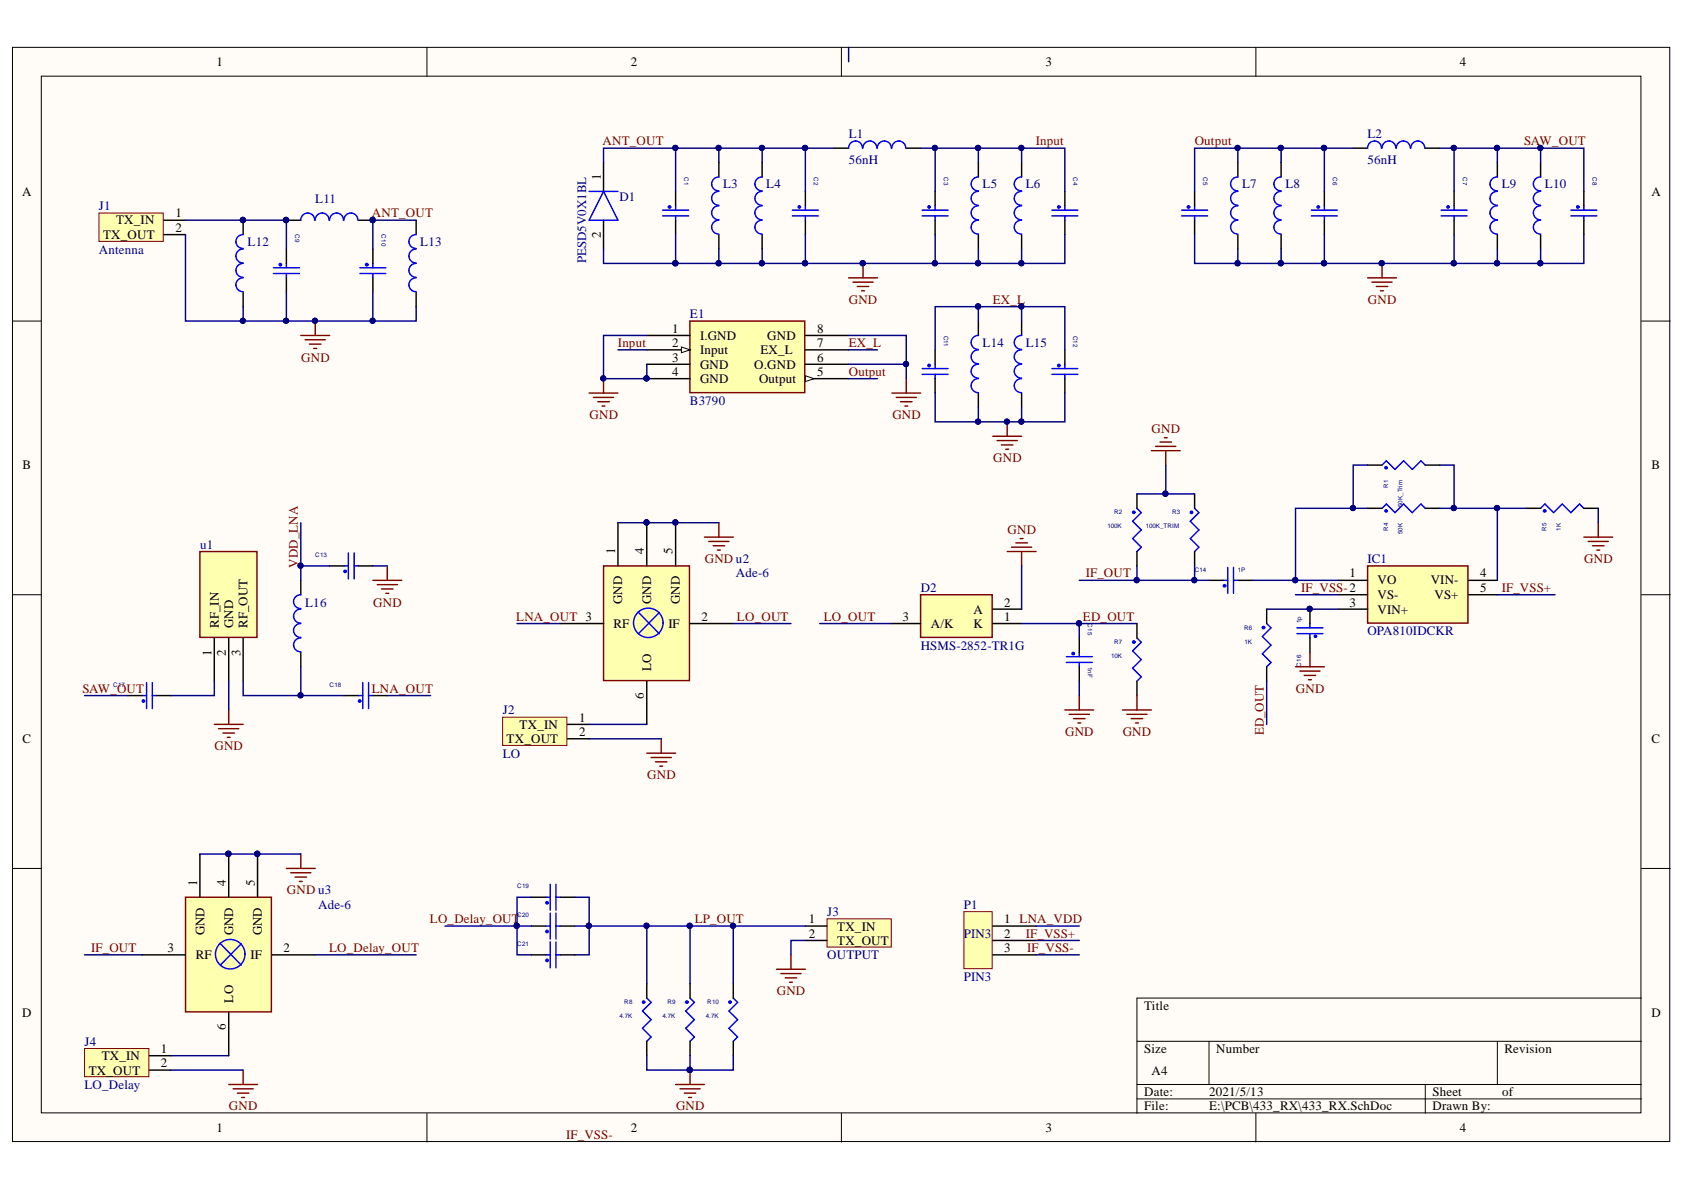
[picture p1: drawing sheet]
<svg xmlns="http://www.w3.org/2000/svg" width="297mm" height="210mm" viewBox="0 0 297 210" stroke-linecap="round" stroke-linejoin="round" font-family="sans-serif">
<g fill="#fffcf8" stroke="#000" stroke-width=".18">
<path d="M2.2 8.4h292.3v193h-292.3z"/>
<path d="M7.3 13.4h282.1v182.9h-282.1z"/>
</g>
<g fill="none" stroke="#000" stroke-width=".18">
<path d="M75.3 8.4v5M148.4 8.4v5M221.5 8.4v5M2.2 56.6h5.1M289.5 56.6h5.1M2.2 104.9h5.1M289.5 104.9h5.1M2.2 153.2h5.1M289.5 153.2h5.1M289.5 176h-89v20.4M75.3 196.4v5.1M148.4 196.4v5.1"/>
<path d="M200.5 183.7h89M200.5 191.3h89M200.5 193.8h89M213.3 183.7v7.6M221.5 196.4v5.1M251.4 191.3v5.1M264.1 183.7v7.6"/>
</g>
<path d="M17.5 37.6h11.3v5h-11.3z" fill="#ffffb0" stroke="#800000" stroke-width=".18"/>
<path d="M28.9 38.8h3.8M42.9 38.8v2.6M50.5 38.8h2.6M63.2 38.8h2.6M73.4 38.8v2.6M28.9 41.4h3.8M42.9 51.5v2.6M50.5 43.9v2.6M50.5 49v2.5M65.8 43.9v2.6M65.8 49v2.5M73.4 51.5v2.6" fill="none" stroke="#000" stroke-width=".25"/>
<g fill="#000080" stroke="#000080" stroke-width=".18">
<circle cx="50.5" cy="38.8" r=".47"/>
<circle cx="65.7" cy="38.8" r=".46"/>
<circle cx="42.8" cy="38.8" r=".46"/>
<circle cx="55.5" cy="56.6" r=".46"/>
</g>
<g fill="none" stroke="#00f" stroke-width=".25">
<path d="M55.5 38.8a1.22 1.22 0 0 0-1.2-1.2 1.22 1.22 0 0 0-1.2 1.2M58 38.8a1.22 1.22 0 0 0-1.2-1.2 1.22 1.22 0 0 0-1.2 1.2M60.6 38.8a1.22 1.22 0 0 0-1.2-1.2 1.22 1.22 0 0 0-1.3 1.2M63.1 38.8a1.23 1.23 0 0 0-1.2-1.2 1.23 1.23 0 0 0-1.2 1.2M42.9 49a1.22 1.22 0 0 0-1.3 1.2 1.22 1.22 0 0 0 1.3 1.2M42.9 46.5a1.22 1.22 0 0 0-1.3 1.2 1.22 1.22 0 0 0 1.3 1.2M42.9 43.9a1.23 1.23 0 0 0-1.3 1.3 1.23 1.23 0 0 0 1.3 1.2M42.9 41.4a1.22 1.22 0 0 0-1.3 1.2 1.22 1.22 0 0 0 1.3 1.2M48.2 48.2h4.6M48.2 47.2h4.6M50.5 46.5v.7M50.5 48.2v.8"/>
<path d="M63.5 48.2h4.6M63.5 47.2h4.6M65.8 46.5v.7M65.8 48.2v.8M73.4 49a1.22 1.22 0 0 0-1.3 1.2 1.22 1.22 0 0 0 1.3 1.2M73.4 46.5a1.22 1.22 0 0 0-1.3 1.2 1.22 1.22 0 0 0 1.3 1.2M73.4 43.9a1.23 1.23 0 0 0-1.3 1.3 1.23 1.23 0 0 0 1.3 1.2M73.4 41.4a1.22 1.22 0 0 0-1.3 1.2 1.22 1.22 0 0 0 1.3 1.2"/>
</g>
<g fill="#00f" stroke="#00f" stroke-width=".25">
<circle cx="49.4" cy="46.7" r=".21"/>
<circle cx="64.7" cy="46.7" r=".22"/>
</g>
<path d="M53.1 59.2h5M53.8 59.9h3.6M55.6 56.6v2.6M54.6 60.7h2M55.3 61.5h.6" fill="none" stroke="#800000" stroke-width=".25"/>
<path d="M121.7 56.6h20.3v12.7h-20.3z" fill="#ffffb0" stroke="#800000" stroke-width=".25"/>
<path d="M114.1 59.2h7.6M114.1 61.7h7.6" fill="none" stroke="#000" stroke-width=".25"/>
<path d="M120.2 61.2l1.5 .5-1.5 .5z" fill="#fffcf8"/>
<path d="M120.2 61.2l1.5 .5-1.5 .5z" fill="none" stroke="#000" stroke-width=".18"/>
<path d="M114.1 64.3h7.6M114.1 66.8h7.6M142.1 66.8h7.6" fill="none" stroke="#000" stroke-width=".25"/>
<circle cx="114" cy="66.7" r=".46" fill="#000080" stroke="#000080" stroke-width=".18"/>
<path d="M142.1 66.3l1.5 .5-1.5 .5z" fill="#fffcf8"/>
<path d="M142.1 66.3l1.5 .5-1.5 .5z" fill="none" stroke="#000" stroke-width=".18"/>
<g fill="none" stroke="#000" stroke-width=".25">
<path d="M106.5 28.7v5.1M106.5 38.8v5.1M119.2 33.8v2.5M119.2 38.8v2.6M126.8 28.7v2.5M134.4 28.7v2.5M142.1 33.8v2.5M142.1 38.8v2.6M147.1 26.1h2.6M159.9 26.1h2.5M164.9 33.8v2.5M164.9 38.8v2.6"/>
<path d="M172.6 28.7v2.5M180.2 28.7v2.5M187.8 33.8v2.5M187.8 38.8v2.6M210.7 33.8v2.5M210.7 38.8v2.6M218.3 28.7v2.5M226 28.7v2.5M233.6 33.8v2.5M233.6 38.8v2.6M238.7 26.1h2.5M251.4 26.1h2.5"/>
<path d="M256.5 33.8v2.5M256.5 38.8v2.6M264.1 28.7v2.5M271.7 28.7v2.5M279.4 33.8v2.5M279.4 38.8v2.6M126.8 41.4v2.5M134.4 41.4v2.5M142.1 59.2h7.6M172.6 41.4v2.5M172.6 56.6v2.6M180.2 41.4v2.5"/>
<path d="M180.2 56.6v2.6M218.3 41.4v2.5M226 41.4v2.5M264.1 41.4v2.5M271.7 41.4v2.5M142.1 64.3h7.6M142.1 61.7h7.6M164.9 61.7v2.6M164.9 66.8v2.5M172.6 69.3v2.6M180.2 69.3v2.6M187.8 61.7v2.6"/>
<path d="M187.8 66.8v2.5"/>
</g>
<g fill="#000080" stroke="#000080" stroke-width=".18">
<circle cx="114" cy="66.7" r=".46"/>
<circle cx="106.4" cy="66.7" r=".46"/>
<circle cx="152.2" cy="46.4" r=".47"/>
<circle cx="243.7" cy="46.4" r=".47"/>
<circle cx="177.6" cy="74.4" r=".46"/>
</g>
<g fill="none" stroke="#800000" stroke-width=".25">
<path d="M149.7 49h5.1M150.4 49.8h3.6M151.2 50.5h2M152 51.3h.5M152.2 46.5v2.5M241.2 49h5.1M242 49.8h3.6M242.8 50.5h2M243.5 51.3h.5M243.8 46.5v2.5M103.9 69.3h5.1M104.7 70.1h3.5"/>
<path d="M105.4 70.9h2.1M106.2 71.6h.5M106.5 66.8v2.5M157.3 69.3h5.1M158.1 70.1h3.5M158.8 70.9h2.1M159.6 71.6h.5M159.9 66.8v2.5M175.1 77h5.1M175.9 77.7h3.5M176.6 78.5h2.1M177.4 79.2h.5"/>
<path d="M177.7 74.4v2.6"/>
</g>
<g fill="none" stroke="#00f" stroke-width=".25">
<path d="M103.9 33.8h5.1M106.5 33.8l2.5 5h-5.1zM116.9 38.1h4.6M116.9 37.1h4.6M119.2 36.3v.8M119.2 38.1v.7M126.8 38.8a1.22 1.22 0 0 0-1.3 1.3 1.22 1.22 0 0 0 1.3 1.2M126.8 36.3a1.23 1.23 0 0 0-1.3 1.2 1.23 1.23 0 0 0 1.3 1.3M126.8 33.8a1.22 1.22 0 0 0-1.3 1.2 1.22 1.22 0 0 0 1.3 1.2M126.8 31.2a1.22 1.22 0 0 0-1.3 1.2 1.22 1.22 0 0 0 1.3 1.3M134.4 38.8a1.22 1.22 0 0 0-1.2 1.3 1.22 1.22 0 0 0 1.2 1.2M134.4 36.3a1.23 1.23 0 0 0-1.2 1.2 1.23 1.23 0 0 0 1.2 1.3"/>
<path d="M134.4 33.8a1.22 1.22 0 0 0-1.2 1.2 1.22 1.22 0 0 0 1.2 1.2M134.4 31.2a1.22 1.22 0 0 0-1.2 1.2 1.22 1.22 0 0 0 1.2 1.3M139.8 38.1h4.5M139.8 37.1h4.5M142.1 36.3v.8M142.1 38.1v.7M152.1 26.1a1.22 1.22 0 0 0-1.2-1.2 1.22 1.22 0 0 0-1.2 1.2M154.7 26.1a1.23 1.23 0 0 0-1.3-1.2 1.23 1.23 0 0 0-1.2 1.2M157.2 26.1a1.23 1.23 0 0 0-1.2-1.2 1.23 1.23 0 0 0-1.3 1.2M159.8 26.1a1.22 1.22 0 0 0-1.3-1.2 1.22 1.22 0 0 0-1.2 1.2M162.7 38.1h4.5M162.7 37.1h4.5"/>
<path d="M164.9 36.3v.8M164.9 38.1v.7M172.6 38.8a1.22 1.22 0 0 0-1.3 1.3 1.22 1.22 0 0 0 1.3 1.2M172.6 36.3a1.23 1.23 0 0 0-1.3 1.2 1.23 1.23 0 0 0 1.3 1.3M172.6 33.8a1.22 1.22 0 0 0-1.3 1.2 1.22 1.22 0 0 0 1.3 1.2M172.6 31.2a1.22 1.22 0 0 0-1.3 1.2 1.22 1.22 0 0 0 1.3 1.3M180.2 38.8a1.22 1.22 0 0 0-1.3 1.3 1.22 1.22 0 0 0 1.3 1.2M180.2 36.3a1.23 1.23 0 0 0-1.3 1.2 1.23 1.23 0 0 0 1.3 1.3M180.2 33.8a1.22 1.22 0 0 0-1.3 1.2 1.22 1.22 0 0 0 1.3 1.2M180.2 31.2a1.22 1.22 0 0 0-1.3 1.2 1.22 1.22 0 0 0 1.3 1.3M185.5 38.1h4.6M185.5 37.1h4.6"/>
<path d="M187.8 36.3v.8M187.8 38.1v.7M208.4 38.1h4.6M208.4 37.1h4.6M210.7 36.3v.8M210.7 38.1v.7M218.3 38.8a1.22 1.22 0 0 0-1.2 1.3 1.22 1.22 0 0 0 1.2 1.2M218.3 36.3a1.23 1.23 0 0 0-1.2 1.2 1.23 1.23 0 0 0 1.2 1.3M218.3 33.8a1.22 1.22 0 0 0-1.2 1.2 1.22 1.22 0 0 0 1.2 1.2M218.3 31.2a1.22 1.22 0 0 0-1.2 1.2 1.22 1.22 0 0 0 1.2 1.3M226 38.8a1.22 1.22 0 0 0-1.3 1.3 1.22 1.22 0 0 0 1.3 1.2M226 36.3a1.23 1.23 0 0 0-1.3 1.2 1.23 1.23 0 0 0 1.3 1.3"/>
<path d="M226 33.8a1.22 1.22 0 0 0-1.3 1.2 1.22 1.22 0 0 0 1.3 1.2M226 31.2a1.22 1.22 0 0 0-1.3 1.2 1.22 1.22 0 0 0 1.3 1.3M231.3 38.1h4.6M231.3 37.1h4.6M233.6 36.3v.8M233.6 38.1v.7M243.7 26.1a1.22 1.22 0 0 0-1.3-1.2 1.22 1.22 0 0 0-1.2 1.2M246.2 26.1a1.22 1.22 0 0 0-1.2-1.2 1.22 1.22 0 0 0-1.2 1.2M248.8 26.1a1.23 1.23 0 0 0-1.3-1.2 1.23 1.23 0 0 0-1.2 1.2M251.3 26.1a1.22 1.22 0 0 0-1.2-1.2 1.22 1.22 0 0 0-1.2 1.2M254.2 38.1h4.6M254.2 37.1h4.6"/>
<path d="M256.5 36.3v.8M256.5 38.1v.7M264.1 38.8a1.22 1.22 0 0 0-1.3 1.3 1.22 1.22 0 0 0 1.3 1.2M264.1 36.3a1.23 1.23 0 0 0-1.3 1.2 1.23 1.23 0 0 0 1.3 1.3M264.1 33.8a1.22 1.22 0 0 0-1.3 1.2 1.22 1.22 0 0 0 1.3 1.2M264.1 31.2a1.22 1.22 0 0 0-1.3 1.2 1.22 1.22 0 0 0 1.3 1.3M271.7 38.8a1.22 1.22 0 0 0-1.2 1.3 1.22 1.22 0 0 0 1.2 1.2M271.7 36.3a1.23 1.23 0 0 0-1.2 1.2 1.23 1.23 0 0 0 1.2 1.3M271.7 33.8a1.22 1.22 0 0 0-1.2 1.2 1.22 1.22 0 0 0 1.2 1.2M271.7 31.2a1.22 1.22 0 0 0-1.2 1.2 1.22 1.22 0 0 0 1.2 1.3M277.1 38.1h4.6M277.1 37.1h4.6"/>
<path d="M279.4 36.3v.8M279.4 38.1v.7M172.6 59.2a1.23 1.23 0 0 0-1.3 1.2 1.23 1.23 0 0 0 1.3 1.2M180.2 59.2a1.23 1.23 0 0 0-1.3 1.2 1.23 1.23 0 0 0 1.3 1.2M162.7 66h4.5M162.7 65h4.5M164.9 64.3v.7M164.9 66v.8M172.6 66.8a1.23 1.23 0 0 0-1.3 1.2 1.23 1.23 0 0 0 1.3 1.3M172.6 64.3a1.22 1.22 0 0 0-1.3 1.2 1.22 1.22 0 0 0 1.3 1.2M172.6 61.7a1.22 1.22 0 0 0-1.3 1.2 1.22 1.22 0 0 0 1.3 1.2M180.2 66.8a1.23 1.23 0 0 0-1.3 1.2 1.23 1.23 0 0 0 1.3 1.3"/>
<path d="M180.2 64.3a1.22 1.22 0 0 0-1.3 1.2 1.22 1.22 0 0 0 1.3 1.2M180.2 61.7a1.22 1.22 0 0 0-1.3 1.2 1.22 1.22 0 0 0 1.3 1.2M185.5 66h4.6M185.5 65h4.6M187.8 64.3v.7M187.8 66v.8"/>
</g>
<g fill="#00f" stroke="#00f" stroke-width=".25">
<circle cx="141" cy="36.5" r=".2"/>
<circle cx="118.1" cy="36.5" r=".21"/>
<circle cx="186.8" cy="36.5" r=".2"/>
<circle cx="163.9" cy="36.5" r=".2"/>
<circle cx="232.5" cy="36.5" r=".21"/>
<circle cx="209.6" cy="36.5" r=".21"/>
<circle cx="278.3" cy="36.5" r=".2"/>
<circle cx="255.4" cy="36.5" r=".2"/>
<circle cx="186.8" cy="64.5" r=".21"/>
<circle cx="163.9" cy="64.5" r=".21"/>
</g>
<path d="M35.3 97.3h10v15.1h-10z" fill="#ffffb0" stroke="#800000" stroke-width=".25"/>
<path d="M58.1 99.8h2.6M63.2 99.8h2.6M37.8 112.5v7.7M40.3 112.5v7.7M42.9 112.5v7.7M53.1 102.4v2.5M53.1 115.1v2.5M22.5 122.7h2.6M27.6 122.7h2.6M60.7 122.7h2.5M65.8 122.7h2.5" fill="none" stroke="#000" stroke-width=".25"/>
<g fill="none" stroke="#00f" stroke-width=".25">
<path d="M60.7 99.8h.7M61.4 97.5v4.6M62.5 97.5v4.6M62.5 99.8h.7M53.1 112.5a1.22 1.22 0 0 0-1.3 1.2 1.22 1.22 0 0 0 1.3 1.3M53.1 110a1.22 1.22 0 0 0-1.3 1.2 1.22 1.22 0 0 0 1.3 1.2M53.1 107.4a1.23 1.23 0 0 0-1.3 1.3 1.23 1.23 0 0 0 1.3 1.2M53.1 104.9a1.22 1.22 0 0 0-1.3 1.2 1.22 1.22 0 0 0 1.3 1.2M25.1 122.7h.7M25.8 120.4v4.6M26.9 120.4v4.6M26.9 122.7h.7"/>
<path d="M63.2 122.7h.8M64 120.4v4.6M65 122.7h.8M65 120.4v4.6"/>
</g>
<g fill="#00f" stroke="#00f" stroke-width=".25">
<circle cx="25.3" cy="123.7" r=".2"/>
<circle cx="63.4" cy="123.7" r=".2"/>
<circle cx="60.9" cy="100.8" r=".21"/>
</g>
<path d="M68.3 99.8v2.6M65.8 102.4h5.1M66.5 103.1h3.6M67.3 103.9h2M68.1 104.7h.5M37.8 127.8h5.1M38.6 128.5h3.5M39.3 129.3h2.1M40.1 130.1h.5M40.3 125.2v2.6" fill="none" stroke="#800000" stroke-width=".25"/>
<path d="M106.5 99.8h15.1v20.2h-15.1z" fill="#ffffb0" stroke="#800000" stroke-width=".25"/>
<path d="M109 92.2v7.6M98.8 110h7.7M121.7 110h7.6M114.1 120.2v7.6" fill="none" stroke="#000" stroke-width=".25"/>
<g fill="none" stroke="#00f" stroke-width=".25">
<path d="M112.6 108l3.7 3.8M116.3 108l-3.7 3.8"/>
<circle cx="114.4" cy="109.9" r="2.6"/>
</g>
<path d="M32.7 158.3h15.2v20.2h-15.2z" fill="#ffffb0" stroke="#800000" stroke-width=".25"/>
<path d="M35.3 150.6v7.7M25.1 168.4h7.6M40.3 178.6v7.6M48 168.4h7.6" fill="none" stroke="#000" stroke-width=".25"/>
<g fill="none" stroke="#00f" stroke-width=".25">
<path d="M38.8 166.4l3.8 3.8M42.6 166.5l-3.7 3.7"/>
<circle cx="40.6" cy="168.3" r="2.61"/>
</g>
<path d="M124.3 94.7h5M125 95.5h3.6M125.8 96.3h2M126.5 97h.6M126.8 92.2v2.5" fill="none" stroke="#800000" stroke-width=".25"/>
<path d="M88.7 126.5h11.3v5h-11.3z" fill="#ffffb0" stroke="#800000" stroke-width=".18"/>
<path d="M100.1 127.8h3.8M100.1 130.3h3.8" fill="none" stroke="#000" stroke-width=".25"/>
<path d="M114.1 132.9h5.1M114.8 133.6h3.6M115.6 134.4h2M116.4 135.1h.5M116.6 130.3v2.6M50.5 153.2h5.1M51.3 153.9h3.5M52 154.7h2.1M52.8 155.5h.5M53.1 150.6v2.6" fill="none" stroke="#800000" stroke-width=".25"/>
<path d="M14.9 184.9h11.4v5h-11.4z" fill="#ffffb0" stroke="#800000" stroke-width=".18"/>
<path d="M26.4 186.2h3.8M26.4 188.8h3.8" fill="none" stroke="#000" stroke-width=".25"/>
<path d="M40.3 191.3h5.1M41.1 192.1h3.6M41.9 192.8h2M42.6 193.6h.5M42.9 188.8v2.5M119.2 191.3h5.1M119.9 192.1h3.6M120.7 192.8h2M121.5 193.6h.5M121.7 188.8v2.5" fill="none" stroke="#800000" stroke-width=".25"/>
<circle cx="121.7" cy="188.7" r=".47" fill="#000080" stroke="#000080" stroke-width=".18"/>
<path d="M145.9 162.1h11.3v5h-11.3z" fill="#ffffb0" stroke="#800000" stroke-width=".18"/>
<g fill="none" stroke="#000" stroke-width=".25">
<path d="M190.4 112.5v2.6M190.4 117.6v2.6M200.5 110v2.5M200.5 120.2v2.5M93.7 158.3h2.6M98.8 158.3h2.6M93.7 163.3h2.6M93.7 168.4h2.6M98.8 163.3h2.6M98.8 168.4h2.6M114.1 173.5v2.5M121.7 173.5v2.5"/>
<path d="M129.3 173.5v2.5M142.1 163.3h3.8M142.1 165.9h3.8M114.1 183.7v2.5M121.7 183.7v2.5M129.3 183.7v2.5"/>
</g>
<g fill="none" stroke="#800000" stroke-width=".25">
<path d="M187.8 125.2h5.1M188.6 126h3.6M189.4 126.8h2M190.1 127.5h.5M190.4 122.7v2.5M198 125.2h5.1M198.8 126h3.5M199.5 126.8h2.1M200.3 127.5h.5M200.5 122.7v2.5M137 171h5.1M137.7 171.7h3.6"/>
<path d="M138.5 172.5h2M139.3 173.3h.5M139.5 168.4v2.6"/>
</g>
<g fill="none" stroke="#00f" stroke-width=".25">
<path d="M188.1 116.8h4.6M188.1 115.8h4.6M190.4 115.1v.7M190.4 116.8v.8M200.5 112.5l.8 .8-1.5 1.5 1.5 1.5-1.5 1.6 1.5 1.5-.8 .8M96.3 158.3h.7M97 156v4.6M98.1 156v4.6M98.1 158.3h.7M96.3 163.3h.7M96.3 168.4h.7M97 161.1v4.5"/>
<path d="M97 166.1v4.6M98.1 161.1v4.5M98.1 166.1v4.6M98.1 163.3h.7M98.1 168.4h.7M114.1 176l.7 .8-1.5 1.5 1.5 1.6-1.5 1.5 1.5 1.5-.7 .8M121.7 176l.8 .8-1.5 1.5 1.5 1.6-1.5 1.5 1.5 1.5-.8 .8M129.3 176l.8 .8-1.5 1.5 1.5 1.6-1.5 1.5 1.5 1.5-.8 .8"/>
</g>
<g fill="#00f" stroke="#00f" stroke-width=".25">
<circle cx="189.3" cy="115.3" r=".21"/>
<circle cx="200" cy="113.3" r=".21"/>
<circle cx="96.5" cy="159.2" r=".21"/>
<circle cx="96.5" cy="164.3" r=".2"/>
<circle cx="96.5" cy="169.4" r=".21"/>
<circle cx="113.5" cy="176.8" r=".2"/>
<circle cx="121.1" cy="176.8" r=".21"/>
<circle cx="128.8" cy="176.8" r=".21"/>
</g>
<path d="M162.4 104.9h12.6v7.5h-12.6z" fill="#ffffb0" stroke="#800000" stroke-width=".25"/>
<path d="M157.3 110h5.1M175.1 110h5.1M175.1 107.4h5.1" fill="none" stroke="#000" stroke-width=".25"/>
<path d="M177.7 97.3h5M178.4 96.5h3.6M179.2 95.8h2M179.9 95h.6M180.2 97.3v2.5" fill="none" stroke="#800000" stroke-width=".25"/>
<path d="M241.2 99.8h17.7v10.1h-17.7z" fill="#ffffb0" stroke="#800000" stroke-width=".25"/>
<g fill="none" stroke="#000" stroke-width=".25">
<path d="M200.5 87.1v2.6M200.5 97.3v2.5M210.7 87.1v2.6M210.7 97.3v2.5M241.2 89.7h2.6M241.2 82h2.6M251.4 89.7h2.5M251.4 82h2.5M269.2 89.7h2.5M279.4 89.7h2.5M213.3 102.4h2.5M218.3 102.4h2.6"/>
<path d="M223.4 107.4v2.6M223.4 117.6v2.6M231.1 107.4v2.6M231.1 112.5v2.6M236.1 102.4h5.1M236.1 104.9h5.1M236.1 107.4h5.1M259 102.4h5.1M259 104.9h5.1"/>
</g>
<g fill="none" stroke="#00f" stroke-width=".25">
<path d="M200.5 89.7l.8 .7-1.5 1.5 1.5 1.6-1.5 1.5 1.5 1.5-.8 .8M210.7 89.7l.8 .7-1.5 1.5 1.5 1.6-1.5 1.5 1.5 1.5-.8 .8M243.8 89.7l.7-.8 1.6 1.5 1.5-1.5 1.5 1.5 1.5-1.5 .8 .8M243.8 82l.7-.7 1.6 1.5 1.5-1.5 1.5 1.5 1.5-1.5 .8 .7M271.7 89.7l.8-.8 1.5 1.5 1.6-1.5 1.5 1.5 1.5-1.5 .8 .8M215.8 102.4h.8M216.6 100.1v4.6M217.6 100.1v4.6M217.6 102.4h.7M223.4 110l.8 .7-1.5 1.6 1.5 1.5-1.5 1.5 1.5 1.5-.8 .8M228.8 110.7h4.5M228.8 111.8h4.5"/>
<path d="M231.1 110v.7M231.1 111.8v.7"/>
</g>
<g fill="#00f" stroke="#00f" stroke-width=".25">
<circle cx="222.9" cy="110.7" r=".21"/>
<circle cx="232" cy="112.2" r=".2"/>
<circle cx="244.5" cy="90.1" r=".2"/>
<circle cx="272.5" cy="90.1" r=".2"/>
<circle cx="216" cy="103.3" r=".21"/>
<circle cx="210.2" cy="90.4" r=".2"/>
<circle cx="200" cy="90.4" r=".2"/>
<circle cx="244.5" cy="82.5" r=".2"/>
</g>
<circle cx="231" cy="107.4" r=".46" fill="#000080" stroke="#000080" stroke-width=".18"/>
<g fill="none" stroke="#800000" stroke-width=".25">
<path d="M203.1 79.5h5.1M203.8 78.7h3.6M204.6 78h2M205.4 77.2h.5M205.6 79.5v2.5M279.4 94.7h5.1M280.1 95.5h3.6M280.9 96.3h2M281.7 97h.5M281.9 92.2v2.5M228.5 117.6h5.1M229.3 118.4h3.5"/>
<path d="M230 119.1h2.1M230.8 119.9h.5M231.1 115.1v2.5"/>
</g>
<path d="M170 160.8h5v10.1h-5z" fill="#ffffb0" stroke="#800000" stroke-width=".18"/>
<path d="M175.1 163.3h7.6M175.1 165.9h7.6M175.1 168.4h7.6" fill="none" stroke="#000" stroke-width=".25"/>
<g fill="none" stroke="#000080" stroke-width=".25">
<path d="M149.7 8.4v2.5M32.7 38.8h17.8v5.1M73.4 38.8h-7.6v5.1M119.2 26.1v7.7M126.8 26.1v2.6M134.4 26.1v2.6M142.1 26.1v7.7M147.1 26.1h-40.6v2.6M162.4 26.1h2.5v7.7M164.9 26.1h7.7v2.6M172.6 26.1h7.6v2.6M180.2 26.1h7.6v7.7"/>
<path d="M218.3 26.1v2.6M226 26.1v2.6M233.6 26.1v7.7M238.7 26.1h-28v7.7M253.9 26.1h2.6v7.7M256.5 26.1h7.6v2.6M264.1 26.1h7.6v2.6M271.7 26.1h7.7v7.7M32.7 41.4v15.2h10.2M42.9 54.1v2.5h7.6M50.5 51.5v5.1h22.9v-2.5M65.8 51.5v5.1"/>
<path d="M106.5 43.9v2.6h12.7M114.1 59.2h-7.6v7.6h7.6v-2.5M119.2 41.4v5.1M126.8 43.9v2.6M134.4 43.9v2.6M142.1 41.4v5.1h-22.9M149.7 59.2h10.2v7.6M164.9 41.4v5.1h-22.8M172.6 43.9v2.6h-7.7M172.6 54.1v2.5M180.2 43.9v2.6h-7.6M180.2 54.1v2.5"/>
<path d="M187.8 41.4v5.1h-7.6M210.7 41.4v5.1h45.8v-5.1M218.3 43.9v2.6M226 43.9v2.6M233.6 41.4v5.1M264.1 43.9v2.6h-7.6M271.7 43.9v2.6h-7.6M279.4 41.4v5.1h-7.7M109 61.7h5.1M149.7 64.3h10.2M149.7 61.7h5.1M149.7 66.8h5.1"/>
<path d="M164.9 69.3v5.1h22.9v-5.1M164.9 61.7v-7.6h22.9v7.6M172.6 71.9v2.5M180.2 71.9v2.5M53.1 92.2v7.6M58.1 99.8h-5v2.6M65.8 99.8h2.5M109 92.2h17.8M180.2 99.8v7.6M200.5 99.8v2.6h10.2M205.6 82v5.1h-5.1M205.6 87.1h5.1"/>
<path d="M210.7 99.8v2.6h2.6M241.2 89.7h-12.7v12.7h7.6M241.2 82h-2.5v7.7M253.9 89.7h15.3M253.9 82h2.6v7.7M264.1 89.7v12.7M281.9 89.7v2.5M53.1 117.6v5.1M91.2 110h7.6M129.3 110h10.2M144.6 110h12.7M180.2 110h10.2v2.5"/>
<path d="M190.4 110h10.1M190.4 102.4h10.1M220.9 102.4h7.6M223.4 107.4h12.7M228.5 104.9h7.6M264.1 104.9h10.2M14.9 122.7h7.6M37.8 120.2v2.5h-7.6M40.3 120.2v5M42.9 120.2v2.5h17.8M68.3 122.7h7.6M103.9 127.8h10.2"/>
<path d="M103.9 130.3h12.7M190.4 120.2v2.5M223.4 120.2v7.6M35.3 150.6h17.8M93.7 158.3h-2.5v10.1h2.5M101.4 158.3h2.5v10.1h-2.5M14.9 168.4h10.2M55.6 168.4h17.8M78.5 163.3h15.2M101.4 163.3h27.9v10.2M114.1 163.3v10.2M121.7 163.3v10.2"/>
<path d="M129.3 163.3h12.8M142.1 165.9h-2.6v2.5M182.7 168.4h7.7M182.7 163.3h7.7M182.7 165.9h7.7M30.2 186.2h10.1M30.2 188.8h12.7M114.1 186.2v2.6h7.6M121.7 186.2v2.6h7.6v-2.6"/>
</g>
<g fill="#000080" stroke="#000080" stroke-width=".18">
<circle cx="42.8" cy="56.6" r=".46"/>
<circle cx="50.5" cy="56.6" r=".46"/>
<circle cx="50.5" cy="38.8" r=".47"/>
<circle cx="42.8" cy="38.8" r=".46"/>
<circle cx="65.7" cy="56.6" r=".46"/>
<circle cx="65.7" cy="38.8" r=".46"/>
<circle cx="106.4" cy="66.7" r=".46"/>
<circle cx="114" cy="66.7" r=".46"/>
<circle cx="159.8" cy="64.2" r=".46"/>
<circle cx="119.1" cy="46.4" r=".46"/>
<circle cx="126.7" cy="46.4" r=".46"/>
<circle cx="134.4" cy="46.4" r=".46"/>
<circle cx="142" cy="26.1" r=".46"/>
<circle cx="134.4" cy="26.1" r=".46"/>
<circle cx="126.8" cy="26.1" r=".46"/>
<circle cx="164.9" cy="26.1" r=".46"/>
<circle cx="164.9" cy="46.4" r=".46"/>
<circle cx="152.2" cy="46.4" r=".47"/>
<circle cx="142" cy="46.4" r=".47"/>
<circle cx="172.5" cy="46.4" r=".47"/>
<circle cx="172.5" cy="26.1" r=".46"/>
<circle cx="180.1" cy="46.4" r=".46"/>
<circle cx="180.2" cy="26.1" r=".46"/>
<circle cx="119.1" cy="26.1" r=".46"/>
<circle cx="218.3" cy="46.4" r=".46"/>
<circle cx="225.9" cy="46.4" r=".47"/>
<circle cx="233.5" cy="26.1" r=".46"/>
<circle cx="225.9" cy="26.1" r=".46"/>
<circle cx="218.3" cy="26.1" r=".46"/>
<circle cx="256.4" cy="26.1" r=".46"/>
<circle cx="264.1" cy="46.4" r=".47"/>
<circle cx="256.4" cy="46.4" r=".47"/>
<circle cx="264.1" cy="26.1" r=".46"/>
<circle cx="271.7" cy="46.4" r=".46"/>
<circle cx="271.7" cy="26.1" r=".46"/>
<circle cx="233.5" cy="46.4" r=".47"/>
<circle cx="172.5" cy="74.4" r=".46"/>
<circle cx="180.2" cy="74.4" r=".46"/>
<circle cx="180.1" cy="54.1" r=".46"/>
<circle cx="172.5" cy="54.1" r=".47"/>
<circle cx="243.7" cy="46.4" r=".47"/>
<circle cx="177.6" cy="74.4" r=".46"/>
<circle cx="55.5" cy="56.6" r=".46"/>
<circle cx="53" cy="122.6" r=".46"/>
<circle cx="53" cy="99.8" r=".46"/>
<circle cx="91.1" cy="163.3" r=".46"/>
<circle cx="190.3" cy="109.9" r=".46"/>
<circle cx="121.7" cy="188.7" r=".47"/>
<circle cx="103.9" cy="163.3" r=".46"/>
<circle cx="129.3" cy="163.3" r=".46"/>
<circle cx="121.7" cy="163.3" r=".46"/>
<circle cx="114" cy="163.3" r=".46"/>
<circle cx="231" cy="107.4" r=".46"/>
<circle cx="256.4" cy="89.6" r=".46"/>
<circle cx="264.1" cy="89.6" r=".46"/>
<circle cx="238.6" cy="89.6" r=".46"/>
<circle cx="228.5" cy="102.3" r=".46"/>
<circle cx="205.6" cy="87.1" r=".47"/>
<circle cx="210.7" cy="102.3" r=".46"/>
<circle cx="200.5" cy="102.3" r=".46"/>
</g>
<g font-size="8.5" fill="#000080">
<text x="113.2" y="97.6">PIu204</text>
<text x="118.2" y="97.6">PIu205</text>
<text x="39.5" y="156.2">PIu304</text>
<text x="44.5" y="156.2">PIu305</text>
</g>
<g font-size="2.3">
<text x="38.2" y="11.7">1</text>
<text x="111.3" y="11.7">2</text>
<text x="184.4" y="11.7">3</text>
<text x="257.5" y="11.7">4</text>
<text x="3.9" y="34.5">A</text>
<text x="106" y="31.7" transform="rotate(-90 106 31.7)">1</text>
<text x="291.3" y="34.5">A</text>
<text x="20.5" y="39.6">TX_IN</text>
<text x="31" y="38.3">1</text>
<text x="31" y="40.8">2</text>
<text x="18.2" y="42.1">TX_OUT</text>
<text x="106" y="42" transform="rotate(-90 106 42)">2</text>
<text x="118.6" y="58.7">1</text>
<text x="123.5" y="60">I.GND</text>
<text x="135.3" y="60">GND</text>
<text x="144.1" y="58.7">8</text>
<text x="118.6" y="61.2">2</text>
<text x="118.6" y="63.8">3</text>
<text x="123.5" y="62.5">Input</text>
<text x="123.5" y="65">GND</text>
<text x="133" y="65">O.GND</text>
<text x="134.1" y="62.5">EX_L</text>
<text x="144.1" y="63.8">6</text>
<text x="144.1" y="61.2">7</text>
<text x="118.6" y="66.3">4</text>
<text x="123.5" y="67.6">GND</text>
<text x="133.9" y="67.6">Output</text>
<text x="144.1" y="66.3">5</text>
<text x="4" y="82.8">B</text>
<text x="291.3" y="82.8">B</text>
<text x="108.5" y="97.8" transform="rotate(-90 108.5 97.8)">1</text>
<text x="113.6" y="97.8" transform="rotate(-90 113.6 97.8)">4</text>
<text x="118.7" y="97.8" transform="rotate(-90 118.7 97.8)">5</text>
<text x="238.1" y="101.8">1</text>
<text x="261.1" y="101.8">4</text>
<text x="109.8" y="106.6" transform="rotate(-90 109.8 106.6)">GND</text>
<text x="114.8" y="106.6" transform="rotate(-90 114.8 106.6)">GND</text>
<text x="119.9" y="106.6" transform="rotate(-90 119.9 106.6)">GND</text>
<text x="177.1" y="107">2</text>
<text x="238.1" y="107">3</text>
<text x="243" y="103.1">VO</text>
<text x="243" y="105.7">VS-</text>
<text x="252.4" y="103.1">VIN-</text>
<text x="253" y="105.7">VS+</text>
<text x="261.1" y="104.4">5</text>
<text x="38.6" y="110.7" transform="rotate(-90 38.6 110.7)">RF_IN</text>
<text x="41.1" y="110.7" transform="rotate(-90 41.1 110.7)">GND</text>
<text x="43.7" y="110.7" transform="rotate(-90 43.7 110.7)">RF_OUT</text>
<text x="108.2" y="110.8">RF</text>
<text x="117.9" y="110.8">IF</text>
<text x="123.7" y="109.5">2</text>
<text x="159.2" y="109.5">3</text>
<text x="164.2" y="110.8">A/K</text>
<text x="171.7" y="110.8">K</text>
<text x="171.7" y="108.3">A</text>
<text x="177.1" y="109.5">1</text>
<text x="243" y="108.3">VIN+</text>
<text x="37.3" y="115.7" transform="rotate(-90 37.3 115.7)">1</text>
<text x="39.9" y="115.7" transform="rotate(-90 39.9 115.7)">2</text>
<text x="42.4" y="115.7" transform="rotate(-90 42.4 115.7)">3</text>
<text x="114.8" y="118.4" transform="rotate(-90 114.8 118.4)">LO</text>
<text x="113.6" y="123.3" transform="rotate(-90 113.6 123.3)">6</text>
<text x="4" y="131.1">C</text>
<text x="89.4" y="131.1">TX_OUT</text>
<text x="91.7" y="128.6">TX_IN</text>
<text x="102.1" y="127.3">1</text>
<text x="102.1" y="129.8">2</text>
<text x="291.3" y="131.1">C</text>
<text x="34.8" y="156.2" transform="rotate(-90 34.8 156.2)">1</text>
<text x="39.9" y="156.2" transform="rotate(-90 39.9 156.2)">4</text>
<text x="44.9" y="156.2" transform="rotate(-90 44.9 156.2)">5</text>
<text x="29.5" y="168">3</text>
<text x="36.1" y="165" transform="rotate(-90 36.1 165)">GND</text>
<text x="41.1" y="165" transform="rotate(-90 41.1 165)">GND</text>
<text x="46.2" y="165" transform="rotate(-90 46.2 165)">GND</text>
<text x="50" y="168">2</text>
<text x="142.7" y="162.8">1</text>
<text x="142.7" y="165.4">2</text>
<text x="147.7" y="164.2">TX_IN</text>
<text x="147.7" y="166.7">TX_OUT</text>
<text x="177.1" y="162.8">1 LNA_VDD</text>
<text x="177.1" y="165.4">2</text>
<text x="177.1" y="168">3</text>
<text x="34.5" y="169.2">RF</text>
<text x="44.2" y="169.2">IF</text>
<text x="3.9" y="179.4">D</text>
<text x="41.1" y="176.8" transform="rotate(-90 41.1 176.8)">LO</text>
<text x="201.8" y="178.1">Title</text>
<text x="291.3" y="179.4">D</text>
<text x="28.4" y="185.7">1</text>
<text x="39.9" y="181.8" transform="rotate(-90 39.9 181.8)">6</text>
<text x="201.8" y="185.7">Size</text>
<text x="214.5" y="185.7">Number</text>
<text x="265.4" y="185.7">Revision</text>
<text x="15.7" y="189.5">TX_OUT</text>
<text x="17.9" y="187">TX_IN</text>
<text x="28.4" y="188.3">2</text>
<text x="203.1" y="189.5">A4</text>
<text x="201.8" y="193.3">Date:</text>
<text x="201.8" y="195.9">File:</text>
<text x="213.3" y="193.3">2021/5/13</text>
<text x="213.3" y="195.9">E:\PCB\433_RX\433_RX.SchDoc</text>
<text x="252.7" y="193.3">Sheet</text>
<text x="252.7" y="195.9">Drawn By:</text>
<text x="265" y="193.3">of</text>
<text x="38.2" y="199.7">1</text>
<text x="111.3" y="199.7">2</text>
<text x="184.4" y="199.7">3</text>
<text x="257.5" y="199.7">4</text>
</g>
<g font-size="2.3" fill="#800000">
<text x="106.3" y="25.6">ANT_OUT</text>
<text x="182.7" y="25.6">Input</text>
<text x="210.7" y="25.6">Output</text>
<text x="268.9" y="25.6">SAW_OUT</text>
<text x="65.6" y="38.3">ANT_OUT</text>
<text x="149.7" y="53.6">GND</text>
<text x="175.1" y="53.6">EX_L</text>
<text x="241.3" y="53.6">GND</text>
<text x="53.1" y="63.8">GND</text>
<text x="109" y="61.2">Input</text>
<text x="149.7" y="61.2">EX_L</text>
<text x="149.7" y="66.3">Output</text>
<text x="104" y="73.9">GND</text>
<text x="157.4" y="73.9">GND</text>
<text x="203.1" y="76.5">GND</text>
<text x="175.2" y="81.5">GND</text>
<text x="177.7" y="94.2">GND</text>
<text x="52.6" y="100.1" transform="rotate(-90 52.6 100.1)">VDD_LNA</text>
<text x="124.3" y="99.3">GND u2</text>
<text x="191.5" y="101.8">IF_OUT</text>
<text x="279.4" y="99.3">GND</text>
<text x="65.8" y="107">GND</text>
<text x="229.5" y="104.4">IF_VSS-2</text>
<text x="264.9" y="104.4">IF_VSS+</text>
<text x="91.1" y="109.5">LNA_OUT 3</text>
<text x="130" y="109.5">LO_OUT</text>
<text x="145.3" y="109.5">LO_OUT</text>
<text x="191" y="109.5">ED_OUT</text>
<text x="14.6" y="122.2">SAW_OUT</text>
<text x="65.6" y="122.2">LNA_OUT</text>
<text x="228.6" y="122.2">GND</text>
<text x="187.9" y="129.8">GND</text>
<text x="198" y="129.8">GND</text>
<text x="222.9" y="129.7" transform="rotate(-90 222.9 129.7)">ED_OUT</text>
<text x="37.8" y="132.4">GND</text>
<text x="114.2" y="137.4">GND</text>
<text x="50.6" y="157.7">GND u3</text>
<text x="16.1" y="168">IF_OUT</text>
<text x="58.1" y="168">LO_Delay_OUT</text>
<text x="75.8" y="162.8">LO_Delay_OUT</text>
<text x="122.5" y="162.8">LP_OUT</text>
<text x="180.9" y="165.4">IF_VSS+</text>
<text x="181.2" y="168">IF_VSS-</text>
<text x="137" y="175.6">GND</text>
<text x="40.4" y="195.9">GND</text>
<text x="119.2" y="195.9">GND</text>
<text x="99.9" y="201">IF_VSS-</text>
</g>
<g font-size="2.3" fill="#000080">
<text x="149.7" y="24.4">L1</text>
<text x="149.7" y="28.9">56nH</text>
<text x="241.2" y="24.4">L2</text>
<text x="241.2" y="28.9">56nH</text>
<text x="55.6" y="35.8">L11</text>
<text x="109.3" y="35.5">D1</text>
<text x="127.5" y="33.2">L3</text>
<text x="135.2" y="33.2">L4</text>
<text x="173.3" y="33.2">L5</text>
<text x="180.9" y="33.2">L6</text>
<text x="219.1" y="33.2">L7</text>
<text x="226.7" y="33.2">L8</text>
<text x="264.9" y="33.2">L9</text>
<text x="272.5" y="33.2">L10</text>
<text x="17.4" y="37">J1</text>
<text x="17.4" y="44.7">Antenna</text>
<text x="43.7" y="43.5">L12</text>
<text x="74.1" y="43.5">L13</text>
<text x="103.4" y="46.4" transform="rotate(-90 103.4 46.4)">PESD5V0X1BL</text>
<text x="121.7" y="56.2">E1</text>
<text x="173.3" y="61.2">L14</text>
<text x="180.9" y="61.2">L15</text>
<text x="121.7" y="71.4">B3790</text>
<text x="35.3" y="96.8">u1</text>
<text x="129.8" y="101.8">Ade-6</text>
<text x="241.2" y="99.3">IC1</text>
<text x="53.8" y="107">L16</text>
<text x="162.4" y="104.4">D2</text>
<text x="241.2" y="112.1">OPA810IDCKR</text>
<text x="162.4" y="114.6">HSMS-2852-TR1G</text>
<text x="88.7" y="126">J2</text>
<text x="88.7" y="133.6">LO</text>
<text x="56.1" y="160.3">Ade-6</text>
<text x="145.9" y="161.5">J3</text>
<text x="170" y="160.3">P1</text>
<text x="170" y="165.4">PIN3</text>
<text x="145.9" y="169.2">OUTPUT</text>
<text x="170" y="173">PIN3</text>
<text x="14.9" y="184.5">J4</text>
<text x="14.9" y="192.1">LO_Delay</text>
</g>
<g font-size="1.1" fill="#000080">
<text x="120.7" y="31.2" transform="rotate(90 120.7 31.2)">C1</text>
<text x="143.5" y="31.2" transform="rotate(90 143.5 31.2)">C2</text>
<text x="166.5" y="31.2" transform="rotate(90 166.5 31.2)">C3</text>
<text x="189.3" y="31.2" transform="rotate(90 189.3 31.2)">C4</text>
<text x="212.3" y="31.2" transform="rotate(90 212.3 31.2)">C5</text>
<text x="235.1" y="31.2" transform="rotate(90 235.1 31.2)">C6</text>
<text x="258" y="31.2" transform="rotate(90 258 31.2)">C7</text>
<text x="280.9" y="31.2" transform="rotate(90 280.9 31.2)">C8</text>
<text x="52" y="41.4" transform="rotate(90 52 41.4)">C9</text>
<text x="67.3" y="41.4" transform="rotate(90 67.3 41.4)">C10</text>
<text x="166.5" y="59.2" transform="rotate(90 166.5 59.2)">C11</text>
<text x="189.3" y="59.2" transform="rotate(90 189.3 59.2)">C12</text>
<text x="244.8" y="86" transform="rotate(-90 244.8 86)">R1</text>
<text x="247.4" y="89.5" transform="rotate(-90 247.4 89.5)">50K_Trim</text>
<text x="195.3" y="93.2">100K</text>
<text x="196.5" y="90.7">R2</text>
<text x="202.1" y="93.2">100K_TRIM</text>
<text x="206.7" y="90.7">R3</text>
<text x="244.8" y="93.6" transform="rotate(-90 244.8 93.6)">R4</text>
<text x="247.4" y="94.2" transform="rotate(-90 247.4 94.2)">50K</text>
<text x="272.8" y="93.6" transform="rotate(-90 272.8 93.6)">R5</text>
<text x="275.3" y="93.6" transform="rotate(-90 275.3 93.6)">1K</text>
<text x="55.6" y="98.3">C13</text>
<text x="210.7" y="100.8">C14</text>
<text x="218.3" y="100.8">1P</text>
<text x="191.9" y="109.9" transform="rotate(90 191.9 109.9)">C15</text>
<text x="196.5" y="113.6">R7</text>
<text x="219.4" y="111">R6</text>
<text x="219.5" y="113.6">1K</text>
<text x="229.5" y="109.9" transform="rotate(-90 229.5 109.9)">1p</text>
<text x="191.9" y="117.6" transform="rotate(90 191.9 117.6)">1nF</text>
<text x="196" y="116.1">10K</text>
<text x="229.5" y="117.6" transform="rotate(-90 229.5 117.6)">C16</text>
<text x="20" y="121.2">C17</text>
<text x="58.1" y="121.2">C18</text>
<text x="91.2" y="156.7">C19</text>
<text x="91.2" y="161.8">C20</text>
<text x="91.2" y="167">C21</text>
<text x="109.3" y="179.6">4.7K</text>
<text x="110.1" y="177.1">R8</text>
<text x="116.9" y="179.6">4.7K</text>
<text x="117.7" y="177.1">R9</text>
<text x="124.5" y="179.6">4.7K</text>
<text x="124.7" y="177.1">R10</text>
</g>
</svg>
